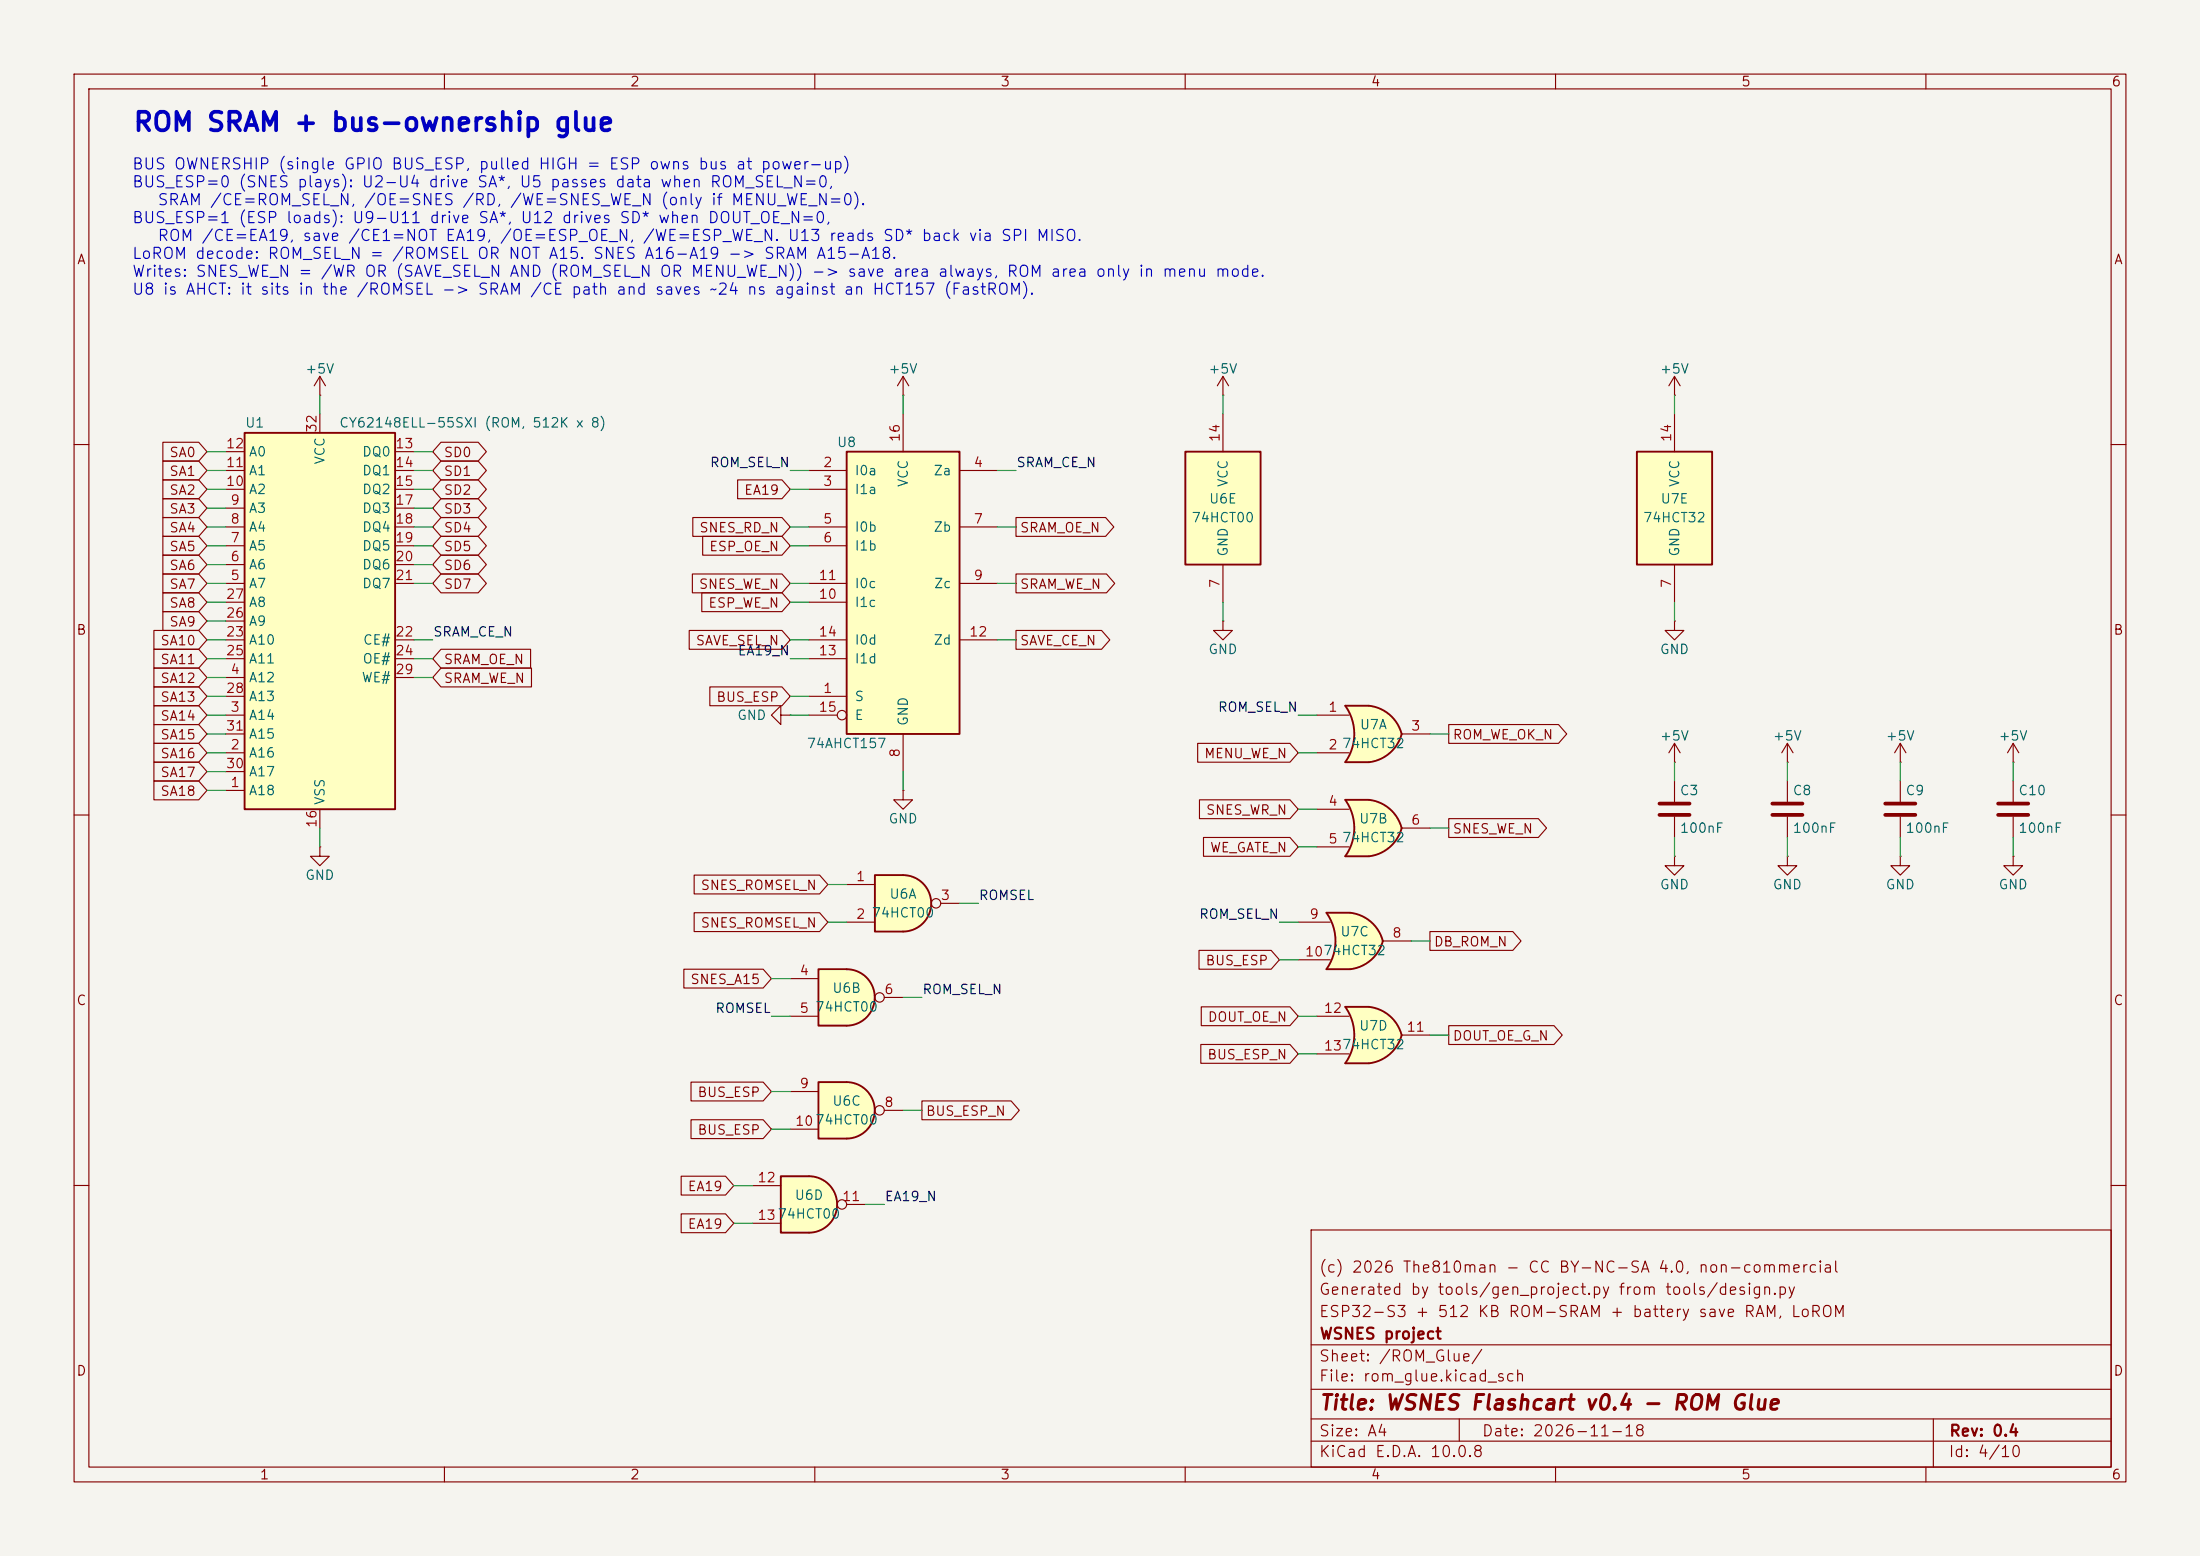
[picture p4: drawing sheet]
<svg xmlns="http://www.w3.org/2000/svg" width="297mm" height="210mm" viewBox="0 0 297 210" stroke-linecap="round" stroke-linejoin="round" font-family="sans-serif">
<path d="M0 0h297v210h-297z" fill="#f5f4ef" stroke="#f5f4ef" stroke-width=".14"/>
<g fill="none" stroke="#840000" stroke-width=".15">
<path d="M10 10h277v190h-277zM12 12h273v186h-273zM60 10v2M110 10v2M160 10v2M210 10v2M260 10v2M10 60h2M285 60h2M10 110h2M285 110h2M10 160h2"/>
<path d="M177 166h108v32h-108zM285 160h2M60 198v2M110 198v2M160 198v2M177 194.5h108M177 191.5h108M177 187.5h108M177 181.5h108M197 191.5v3M210 198v2M260 198v2"/>
<path d="M261 191.5v6.5"/>
</g>
<path d="M179.1 123.2h3.1M179.1 130.8h3.1" fill="none" stroke="#ffffc2" stroke-width=".14"/>
<g fill="#ffffc2" stroke="#ffffc2" stroke-width=".14">
<path d="M181.7 125.6l5 1.4a5.2 5.2 0 0 1-4.4 3.8z"/>
<path d="M182.3 123.2a5.1 5.1 0 0 1 4.4 3.8l-5 1.3z"/>
</g>
<path d="M179.1 123.2h3.1v7.6h-3.1a6.7 6.7 0 0 0 0-7.6z" fill="#ffffc2"/>
<path d="M182.2 123.2h-3.1a6.6 6.6 0 0 1 0 7.6h3.1M182.3 123.2a5.1 5.1 0 0 1 4.4 3.8M186.7 127a5.2 5.2 0 0 1-4.4 3.8" fill="none" stroke="#840000" stroke-width=".25"/>
<path d="M43.2 114.3v1.3h1.2l-1.2 1.2-1.3-1.2h1.3M43.2 114.3h.1M226.1 115.6v1.2h1.2l-1.2 1.3-1.3-1.3h1.3M226.1 115.6h.1M241.3 105.4v2.8M241.3 110.2v2.8M175.3 124.5h4.3M175.3 129.5h4.3M186.7 127h3.8" fill="none" stroke="#840000" stroke-width=".15"/>
<path d="M239.3 108.5h4M239.3 110h4" fill="none" stroke="#840000" stroke-width=".51"/>
<path d="M181.6 108h3.2M181.6 115.6h3.2" fill="none" stroke="#ffffc2" stroke-width=".14"/>
<g fill="#ffffc2" stroke="#ffffc2" stroke-width=".14">
<path d="M184.2 110.4l5 1.4a5.2 5.2 0 0 1-4.4 3.8z"/>
<path d="M184.8 108a5.1 5.1 0 0 1 4.4 3.8l-4.9 1.3z"/>
</g>
<path d="M181.6 108h3.2v7.6h-3.2a6.7 6.7 0 0 0 0-7.6z" fill="#ffffc2"/>
<path d="M184.8 108h-3.2a6.6 6.6 0 0 1 0 7.6h3.2M184.8 108a5.2 5.2 0 0 1 4.4 3.8 5.2 5.2 0 0 1-4.4 3.8" fill="none" stroke="#840000" stroke-width=".25"/>
<path d="M177.8 109.2h4.3M177.8 114.3h4.3M189.2 111.8h3.8M226.1 102.9h.1M226.1 100.3l-.8 1.3M226.1 100.3l.7 1.3M226.1 100.3v2.6M226.1 105.4v2.8M226.1 110.2v2.8" fill="none" stroke="#840000" stroke-width=".15"/>
<path d="M224 108.5h4.1M224 110h4.1" fill="none" stroke="#840000" stroke-width=".51"/>
<path d="M114.3 61h15.2v38.1h-15.2z" fill="#ffffc2"/>
<path d="M114.3 61h15.2v38.1h-15.2z" fill="none" stroke="#840000" stroke-width=".25"/>
<g fill="none" stroke="#840000" stroke-width=".15">
<path d="M121.9 55.9v5.1M109.2 63.5h5.1M109.2 66h5.1M109.2 71.1h5.1M109.2 73.7h5.1M109.2 78.7h5.1M129.5 63.5h5.1M129.5 71.1h5.1M129.5 78.7h5.1M109.2 94h5.1M109.2 81.3h5.1M109.2 86.4h5.1"/>
<path d="M109.2 88.9h5.1M109.2 96.5h3.8M121.9 99.1v5M129.5 86.4h5.1"/>
<circle cx="113.7" cy="96.5" r=".63"/>
</g>
<path d="M181.6 95.3h3.2M181.6 102.9h3.2" fill="none" stroke="#ffffc2" stroke-width=".14"/>
<g fill="#ffffc2" stroke="#ffffc2" stroke-width=".14">
<path d="M184.2 97.7l5 1.4a5.2 5.2 0 0 1-4.4 3.8z"/>
<path d="M184.8 95.3a5.1 5.1 0 0 1 4.4 3.8l-4.9 1.3z"/>
</g>
<path d="M181.6 95.3h3.2v7.6h-3.2a6.7 6.7 0 0 0 0-7.6z" fill="#ffffc2"/>
<path d="M184.8 95.3h-3.2a6.6 6.6 0 0 1 0 7.6h3.2M184.8 95.3a5.2 5.2 0 0 1 4.4 3.8 5.2 5.2 0 0 1-4.4 3.8" fill="none" stroke="#840000" stroke-width=".25"/>
<g fill="none" stroke="#840000" stroke-width=".15">
<path d="M105.4 96.5v-1.2l-1.3 1.2 1.3 1.3v-1.3h1.3M106.7 96.5h.1M177.8 96.5h4.3M189.2 99.1h3.8M226.1 83.8v1.3h1.2l-1.2 1.3-1.3-1.3h1.3M226.1 83.8h.1M121.9 106.7v1.3h1.3l-1.3 1.2-1.3-1.2h1.3M121.9 106.7h.1M177.8 101.6h4.3M271.8 115.6v1.2h1.2l-1.2 1.3-1.3-1.3h1.3M271.8 115.6h.1M271.8 102.9h.1"/>
<path d="M271.8 100.3l-.8 1.3M271.8 100.3l.7 1.3M271.8 100.3v2.6"/>
</g>
<path d="M33 58.4h20.3v50.8h-20.3z" fill="#ffffc2"/>
<path d="M33 58.4h20.3v50.8h-20.3z" fill="none" stroke="#840000" stroke-width=".25"/>
<g fill="none" stroke="#840000" stroke-width=".15">
<path d="M43.2 55.9v2.5M226.1 53.3h.1M226.1 50.8l-.8 1.3M226.1 50.8l.7 1.3M226.1 50.8v2.5M30.5 78.7h2.5M30.5 76.2h2.5M30.5 73.7h2.5M30.5 71.1h2.5M30.5 68.6h2.5M30.5 66h2.5M30.5 63.5h2.5"/>
<path d="M30.5 61h2.5M53.3 78.7h2.6M53.3 76.2h2.6M53.3 73.7h2.6M53.3 71.1h2.6M53.3 68.6h2.6M53.3 66h2.6M53.3 63.5h2.6M53.3 61h2.6M30.5 96.5h2.5M30.5 91.4h2.5M30.5 86.4h2.5"/>
<path d="M30.5 88.9h2.5M30.5 83.8h2.5M30.5 81.3h2.5M30.5 94h2.5M30.5 99.1h2.5M53.3 91.4h2.6M53.3 86.4h2.6M53.3 88.9h2.6M165.1 83.8v1.3h1.3l-1.3 1.3-1.3-1.3h1.3M165.1 83.8h.1M30.5 106.7h2.5M30.5 101.6h2.5"/>
<path d="M30.5 104.1h2.5M43.2 109.2v2.6"/>
</g>
<path d="M109.2 158.8a3.8 3.8 0 0 1 3.8 3.8 3.8 3.8 0 0 1-3.8 3.8z" fill="#ffffc2" stroke="#ffffc2" stroke-width=".14"/>
<path d="M105.4 158.8h3.8v7.6h-3.8z" fill="#ffffc2"/>
<path d="M105.4 158.8h3.8a3.8 3.8 0 0 1 3.8 3.8 3.8 3.8 0 0 1-3.8 3.8h-3.8z" fill="none" stroke="#840000" stroke-width=".25"/>
<g fill="none" stroke="#840000" stroke-width=".15">
<path d="M101.6 160h3.8M101.6 165.1h3.8M114.3 162.6h2.5"/>
<circle cx="113.7" cy="162.6" r=".63"/>
</g>
<path d="M114.3 146.1a3.8 3.8 0 0 1 3.8 3.8 3.8 3.8 0 0 1-3.8 3.8z" fill="#ffffc2" stroke="#ffffc2" stroke-width=".14"/>
<path d="M110.5 146.1h3.8v7.6h-3.8z" fill="#ffffc2"/>
<path d="M110.5 146.1h3.8a3.8 3.8 0 0 1 3.8 3.8 3.8 3.8 0 0 1-3.8 3.8h-3.8z" fill="none" stroke="#840000" stroke-width=".25"/>
<g fill="none" stroke="#840000" stroke-width=".15">
<path d="M106.7 147.3h3.8M106.7 152.4h3.8M119.4 149.9h2.5"/>
<circle cx="118.7" cy="149.9" r=".63"/>
</g>
<path d="M121.9 118.1a3.8 3.8 0 0 1 3.8 3.8 3.8 3.8 0 0 1-3.8 3.8z" fill="#ffffc2" stroke="#ffffc2" stroke-width=".14"/>
<path d="M118.1 118.1h3.8v7.6h-3.8z" fill="#ffffc2"/>
<path d="M118.1 118.1h3.8a3.8 3.8 0 0 1 3.8 3.8 3.8 3.8 0 0 1-3.8 3.8h-3.8z" fill="none" stroke="#840000" stroke-width=".25"/>
<g fill="none" stroke="#840000" stroke-width=".15">
<path d="M114.3 119.4h3.8M256.5 115.6v1.2h1.3l-1.3 1.3-1.2-1.3h1.2M256.5 115.6h.1M256.5 102.9h.1M256.5 100.3l-.7 1.3M256.5 100.3l.8 1.3M256.5 100.3v2.6M271.8 105.4v2.8M271.8 110.2v2.8M114.3 124.5h3.8M127 121.9h2.5"/>
<circle cx="126.4" cy="121.9" r=".63"/>
</g>
<path d="M269.7 108.5h4.1M269.7 110h4.1" fill="none" stroke="#840000" stroke-width=".51"/>
<path d="M114.3 130.8a3.8 3.8 0 0 1 3.8 3.8 3.8 3.8 0 0 1-3.8 3.8z" fill="#ffffc2" stroke="#ffffc2" stroke-width=".14"/>
<path d="M110.5 130.8h3.8v7.6h-3.8z" fill="#ffffc2"/>
<path d="M110.5 130.8h3.8a3.8 3.8 0 0 1 3.8 3.8 3.8 3.8 0 0 1-3.8 3.8h-3.8z" fill="none" stroke="#840000" stroke-width=".25"/>
<g fill="none" stroke="#840000" stroke-width=".15">
<path d="M43.2 53.3h.1M43.2 50.8l-.8 1.3M43.2 50.8l.7 1.3M43.2 50.8v2.5M165.1 53.3h.1M165.1 50.8l-.8 1.3M165.1 50.8l.8 1.3M165.1 50.8v2.5M256.5 105.4v2.8M256.5 110.2v2.8M106.7 132.1h3.8M106.7 137.2h3.8"/>
<path d="M119.4 134.6h2.5"/>
<circle cx="118.7" cy="134.6" r=".63"/>
</g>
<path d="M254.5 108.5h4.1M254.5 110h4.1" fill="none" stroke="#840000" stroke-width=".51"/>
<path d="M160 61h10.2v15.2h-10.2z" fill="#ffffc2"/>
<path d="M160 61h10.2v15.2h-10.2z" fill="none" stroke="#840000" stroke-width=".25"/>
<path d="M121.9 53.3h.1M121.9 50.8l-.7 1.3M121.9 50.8l.8 1.3M121.9 50.8v2.5M165.1 55.9v5.1M165.1 76.2v5.1" fill="none" stroke="#840000" stroke-width=".15"/>
<path d="M221 61h10.1v15.2h-10.1z" fill="#ffffc2"/>
<path d="M221 61h10.1v15.2h-10.1z" fill="none" stroke="#840000" stroke-width=".25"/>
<path d="M226.1 55.9v5.1M226.1 76.2v5.1M241.3 115.6v1.2h1.3l-1.3 1.3-1.3-1.3h1.3M241.3 115.6h.1" fill="none" stroke="#840000" stroke-width=".15"/>
<path d="M181.6 135.9h3.2M181.6 143.5h3.2" fill="none" stroke="#ffffc2" stroke-width=".14"/>
<g fill="#ffffc2" stroke="#ffffc2" stroke-width=".14">
<path d="M184.2 138.3l5 1.4a5.2 5.2 0 0 1-4.4 3.8z"/>
<path d="M184.8 135.9a5.1 5.1 0 0 1 4.4 3.8l-4.9 1.3z"/>
</g>
<path d="M181.6 135.9h3.2v7.6h-3.2a6.7 6.7 0 0 0 0-7.6z" fill="#ffffc2"/>
<path d="M184.8 135.9h-3.2a6.6 6.6 0 0 1 0 7.6h3.2M184.8 135.9a5.2 5.2 0 0 1 4.4 3.8 5.2 5.2 0 0 1-4.4 3.8" fill="none" stroke="#840000" stroke-width=".25"/>
<g fill="none" stroke="#840000" stroke-width=".15">
<path d="M22 59.7h4.8l1.1 1.3-1.1 1.2h-4.8zM59.5 59.7h5.1l1.1 1.3-1.1 1.2h-5.1l-1.1-1.2zM22 62.2h4.8l1.1 1.3-1.1 1.3h-4.8zM22 64.8h4.8l1.1 1.2-1.1 1.3h-4.8zM22 67.3h4.8l1.1 1.3-1.1 1.3h-4.8zM22 69.8h4.8l1.1 1.3-1.1 1.3h-4.8zM22 72.4h4.8l1.1 1.3-1.1 1.2h-4.8zM22 74.9h4.8l1.1 1.3-1.1 1.3h-4.8zM22 77.5h4.8l1.1 1.2-1.1 1.3h-4.8zM59.5 62.2h5.1l1.1 1.3-1.1 1.3h-5.1l-1.1-1.3zM59.5 64.8h5.1l1.1 1.2-1.1 1.3h-5.1l-1.1-1.3zM59.5 67.3h5.1l1.1 1.3-1.1 1.3h-5.1l-1.1-1.3z"/>
<path d="M59.5 69.8h5.1l1.1 1.3-1.1 1.3h-5.1l-1.1-1.3zM59.5 72.4h5.1l1.1 1.3-1.1 1.2h-5.1l-1.1-1.2zM59.5 77.5h5.1l1.1 1.2-1.1 1.3h-5.1l-1.1-1.3zM59.5 74.9h5.1l1.1 1.3-1.1 1.3h-5.1l-1.1-1.3zM93.5 77.5h12.1l1.1 1.2-1.1 1.3h-12.1zM93.5 69.8h12.1l1.1 1.3-1.1 1.3h-12.1zM94.9 72.4h10.7l1.1 1.3-1.1 1.2h-10.7zM99.6 64.8h6l1.1 1.2-1.1 1.3h-6zM137.2 77.5h12.2l1.1 1.2-1.1 1.3h-12.2zM137.2 69.8h12.1l1.1 1.3-1.1 1.3h-12.1zM20.8 85.1h6l1.1 1.3-1.1 1.2h-6zM20.8 87.6h6l1.1 1.3-1.1 1.3h-6z"/>
<path d="M20.8 90.2h6l1.1 1.2-1.1 1.3h-6zM20.8 92.7h6l1.1 1.3-1.1 1.3h-6zM20.8 95.2h6l1.1 1.3-1.1 1.3h-6zM20.8 97.8h6l1.1 1.3-1.1 1.2h-6zM22 80h4.8l1.1 1.3-1.1 1.3h-4.8zM22 82.5h4.8l1.1 1.3-1.1 1.3h-4.8zM59.5 87.6h12.1v2.6h-12.1l-1.1-1.3zM59.5 90.2h12.3v2.5h-12.3l-1.1-1.3zM93 85.1h12.6l1.1 1.3-1.1 1.2h-12.6zM94.7 80h10.9l1.1 1.3-1.1 1.3h-10.9zM95.8 92.7h9.8l1.1 1.3-1.1 1.3h-9.8zM137.2 85.1h11.5l1.1 1.3-1.1 1.2h-11.5z"/>
<path d="M195.6 97.8h14.8l1.1 1.3-1.1 1.2h-14.8zM20.8 100.3h6l1.1 1.3-1.1 1.3h-6zM20.8 102.9h6l1.1 1.2-1.1 1.3h-6zM20.8 105.4h6l1.1 1.3-1.1 1.3h-6zM93.7 118.1h16.9l1.2 1.3-1.2 1.3h-16.9zM161.7 100.3h12.4l1.2 1.3-1.2 1.3h-12.4zM161.9 107.9h12.2l1.2 1.3-1.2 1.3h-12.2zM162.5 113h11.6l1.2 1.3-1.2 1.3h-11.6zM195.6 110.5h12.1l1.1 1.3-1.1 1.2h-12.1zM241.3 102.9h.1M241.3 100.3l-.8 1.3M241.3 100.3l.8 1.3"/>
<path d="M241.3 100.3v2.6M92.3 130.8h10.7l1.1 1.3-1.1 1.3h-10.7zM93.7 123.2h16.9l1.2 1.3-1.2 1.2h-16.9zM161.9 128.3h9.7l1.1 1.2-1.1 1.3h-9.7zM162.2 135.9h11.9l1.2 1.3-1.2 1.2h-11.9zM177.8 137.2h4.3M189.2 139.7h3.8M193 125.7h11.2l1.1 1.3-1.1 1.3h-11.2zM195.6 138.4h14.2l1.1 1.3-1.1 1.3h-14.2zM92 158.7h5.9l1.2 1.3-1.2 1.3h-5.9zM93.3 146h9.7l1.1 1.3-1.1 1.3h-9.7zM93.3 151.1h9.7l1.1 1.3-1.1 1.3h-9.7z"/>
<path d="M124.5 148.6h12l1.1 1.3-1.1 1.2h-12zM162.1 141h12l1.2 1.2-1.2 1.3h-12zM177.8 142.2h4.3M92 163.8h5.9l1.2 1.3-1.2 1.3h-5.9z"/>
</g>
<g fill="none" stroke="#009600" stroke-width=".15">
<path d="M43.2 53.3v2.6M121.9 53.3v2.6M165.1 53.3v2.6M226.1 53.3v2.6M27.9 66h2.6M27.9 68.6h2.6M27.9 71.1h2.6M27.9 73.7h2.6M27.9 76.2h2.6M27.9 78.7h2.6M27.9 63.5h2.6M27.9 61h2.6"/>
<path d="M55.9 66h2.5M55.9 68.6h2.5M55.9 71.1h2.5M55.9 73.7h2.5M55.9 76.2h2.5M55.9 78.7h2.5M55.9 63.5h2.5M55.9 61h2.5M106.7 66h2.5M106.7 71.1h2.5M106.7 73.7h2.5M106.7 78.7h2.5"/>
<path d="M106.7 63.5h2.5M134.6 71.1h2.6M134.6 78.7h2.6M134.6 63.5h2.6M27.9 88.9h2.6M27.9 94h2.6M27.9 96.5h2.6M27.9 99.1h2.6M27.9 81.3h2.6M27.9 83.8h2.6M27.9 86.4h2.6M27.9 91.4h2.6"/>
<path d="M55.9 88.9h2.5M55.9 86.4h2.5M55.9 91.4h2.5M106.7 88.9h2.5M106.7 94h2.5M106.7 96.5h2.5M106.7 81.3h2.5M106.7 86.4h2.5M134.6 86.4h2.6M165.1 81.3v2.5M175.3 96.5h2.5M193 99.1h2.6"/>
<path d="M226.1 81.3v2.5M27.9 106.7h2.6M27.9 101.6h2.6M27.9 104.1h2.6M43.2 111.8v2.5M111.8 119.4h2.5M121.9 104.1v2.6M175.3 101.6h2.5M175.3 114.3h2.5M175.3 109.2h2.5M193 111.8h2.6M226.1 102.9v2.5"/>
<path d="M226.1 113v2.6M241.3 102.9v2.5M241.3 113v2.6M256.5 102.9v2.5M256.5 113v2.6M271.8 102.9v2.5M271.8 113v2.6M104.1 137.2h2.6M104.1 132.1h2.6M111.8 124.5h2.5M121.9 134.6h2.6M129.5 121.9h2.6"/>
<path d="M172.7 124.5h2.6M172.7 129.5h2.6M175.3 137.2h2.5M190.5 127h2.5M193 139.7h2.6M104.1 147.3h2.6M104.1 152.4h2.6M121.9 149.9h2.6M175.3 142.2h2.5M99.1 160h2.5M99.1 165.1h2.5M116.8 162.6h2.6"/>
</g>
<text font-size="2.5" fill="#0000c2" x="17.9" y="18.3">ROM SRAM + bus-ownership glue</text>
<text font-size="2" fill="#840000" x="178" y="190.8">Title: WSNES Flashcart v0.4 - ROM Glue</text>
<g font-size="1.5" fill="#0000c2">
<text x="17.7" y="23.3">BUS OWNERSHIP (single GPIO BUS_ESP, pulled HIGH = ESP owns bus at power-up)</text>
<text x="17.7" y="25.7">BUS_ESP=0 (SNES plays): U2-U4 drive SA*, U5 passes data when ROM_SEL_N=0,</text>
<text x="21.2" y="28.1">SRAM /CE=ROM_SEL_N, /OE=SNES /RD, /WE=SNES_WE_N (only if MENU_WE_N=0).</text>
<text x="17.7" y="30.5">BUS_ESP=1 (ESP loads): U9-U11 drive SA*, U12 drives SD* when DOUT_OE_N=0,</text>
<text x="17.7" y="35.3">LoROM decode: ROM_SEL_N = /ROMSEL OR NOT A15. SNES A16-A19 -&gt; SRAM A15-A18.</text>
<text x="21.2" y="32.9">ROM /CE=EA19, save /CE1=NOT EA19, /OE=ESP_OE_N, /WE=ESP_WE_N. U13 reads SD* back via SPI MISO.</text>
<text x="17.7" y="37.7">Writes: SNES_WE_N = /WR OR (SAVE_SEL_N AND (ROM_SEL_N OR MENU_WE_N)) -&gt; save area always, ROM area only in menu mode.</text>
<text x="17.7" y="40.2">U8 is AHCT: it sits in the /ROMSEL -&gt; SRAM /CE path and saves ~24 ns against an HCT157 (FastROM).</text>
</g>
<g font-size="1.5" fill="#840000">
<text x="178" y="172.1">(c) 2026 The810man - CC BY-NC-SA 4.0, non-commercial</text>
<text x="178" y="178.1">ESP32-S3 + 512 KB ROM-SRAM + battery save RAM, LoROM</text>
<text x="178" y="175.1">Generated by tools/gen_project.py from tools/design.py</text>
<text x="178" y="184.1">Sheet: /ROM_Glue/</text>
<text x="178" y="181.1">WSNES project</text>
<text x="178" y="186.8">File: rom_glue.kicad_sch</text>
<text x="178" y="197">KiCad E.D.A. 10.0.8</text>
<text x="178" y="194.2">Size: A4</text>
<text x="200" y="194.2">Date: 2026-11-18</text>
<text x="263" y="197">Id: 4/10</text>
<text x="263" y="194.2">Rev: 0.4</text>
</g>
<g font-size="1.3" fill="#840000">
<text x="35" y="12">1</text>
<text x="85" y="12">2</text>
<text x="135" y="12">3</text>
<text x="185" y="12">4</text>
<text x="235" y="12">5</text>
<text x="285" y="12">6</text>
<text x="10.3" y="36">A</text>
<text x="285.3" y="36">A</text>
<text x="22.8" y="62">SA0</text>
<text x="22.8" y="64.6">SA1</text>
<text x="59.8" y="62">SD0</text>
<text x="59.8" y="64.6">SD1</text>
<text x="22.8" y="67.1">SA2</text>
<text x="22.8" y="69.6">SA3</text>
<text x="59.8" y="67.1">SD2</text>
<text x="59.8" y="69.6">SD3</text>
<text x="100.4" y="67.1">EA19</text>
<text x="22.8" y="72.2">SA4</text>
<text x="22.8" y="74.7">SA5</text>
<text x="22.8" y="77.3">SA6</text>
<text x="59.8" y="72.2">SD4</text>
<text x="59.8" y="74.7">SD5</text>
<text x="59.8" y="77.3">SD6</text>
<text x="94.3" y="72.2">SNES_RD_N</text>
<text x="95.7" y="74.7">ESP_OE_N</text>
<text x="137.6" y="72.2">SRAM_OE_N</text>
<text x="22.8" y="79.8">SA7</text>
<text x="22.8" y="82.3">SA8</text>
<text x="59.8" y="79.8">SD7</text>
<text x="94.3" y="79.8">SNES_WE_N</text>
<text x="95.5" y="82.3">ESP_WE_N</text>
<text x="137.6" y="79.8">SRAM_WE_N</text>
<text x="10.2" y="86">B</text>
<text x="21.6" y="87.4">SA10</text>
<text x="21.6" y="90">SA11</text>
<text x="22.8" y="84.9">SA9</text>
<text x="59.8" y="90">SRAM_OE_N</text>
<text x="93.8" y="87.4">SAVE_SEL_N</text>
<text x="137.6" y="87.4">SAVE_CE_N</text>
<text x="285.2" y="86">B</text>
<text x="21.6" y="92.5">SA12</text>
<text x="21.6" y="95">SA13</text>
<text x="59.8" y="92.5">SRAM_WE_N</text>
<text x="96.6" y="95">BUS_ESP</text>
<text x="21.6" y="97.6">SA14</text>
<text x="21.6" y="100.1">SA15</text>
<text x="196" y="100.1">ROM_WE_OK_N</text>
<text x="21.6" y="102.7">SA16</text>
<text x="21.6" y="105.2">SA17</text>
<text x="21.6" y="107.7">SA18</text>
<text x="162.5" y="102.7">MENU_WE_N</text>
<text x="162.7" y="110.3">SNES_WR_N</text>
<text x="196" y="112.8">SNES_WE_N</text>
<text x="163.3" y="115.4">WE_GATE_N</text>
<text x="94.5" y="125.5">SNES_ROMSEL_N</text>
<text x="94.5" y="120.4">SNES_ROMSEL_N</text>
<text x="162.7" y="130.6">BUS_ESP</text>
<text x="193.5" y="128.1">DB_ROM_N</text>
<text x="10.2" y="136">C</text>
<text x="93.1" y="133.1">SNES_A15</text>
<text x="285.2" y="136">C</text>
<text x="162.9" y="143.3">BUS_ESP_N</text>
<text x="163" y="138.2">DOUT_OE_N</text>
<text x="196" y="140.8">DOUT_OE_G_N</text>
<text x="94.1" y="148.4">BUS_ESP</text>
<text x="94.1" y="153.5">BUS_ESP</text>
<text x="124.9" y="150.9">BUS_ESP_N</text>
<text x="92.7" y="161.1">EA19</text>
<text x="92.7" y="166.2">EA19</text>
<text x="10.2" y="186">D</text>
<text x="285.2" y="186">D</text>
<text x="35" y="200">1</text>
<text x="85" y="200">2</text>
<text x="135" y="200">3</text>
<text x="185" y="200">4</text>
<text x="235" y="200">5</text>
<text x="285" y="200">6</text>
</g>
<g font-size="1.3" fill="#006464">
<text x="41.1" y="50.7">+5V</text>
<text x="119.9" y="50.7">+5V</text>
<text x="163" y="50.7">+5V</text>
<text x="224" y="50.7">+5V</text>
<text x="33" y="58">U1</text>
<text x="45.7" y="58">CY62148ELL-55SXI (ROM, 512K x 8)</text>
<text x="33.5" y="64.5">A1</text>
<text x="33.5" y="61.9">A0</text>
<text x="44.1" y="62.8" transform="rotate(-90 44.1 62.8)">VCC</text>
<text x="48.8" y="61.9">DQ0</text>
<text x="48.8" y="64.5">DQ1</text>
<text x="112.9" y="60.7">U8</text>
<text x="115.3" y="64.5">I0a</text>
<text x="122.9" y="65.8" transform="rotate(-90 122.9 65.8)">VCC</text>
<text x="125.9" y="64.5">Za</text>
<text x="166.1" y="65.8" transform="rotate(-90 166.1 65.8)">VCC</text>
<text x="227" y="65.8" transform="rotate(-90 227 65.8)">VCC</text>
<text x="33.5" y="69.5">A3</text>
<text x="33.5" y="67">A2</text>
<text x="48.8" y="67">DQ2</text>
<text x="48.8" y="69.5">DQ3</text>
<text x="115.3" y="67">I1a</text>
<text x="160.8" y="70.8">74HCT00</text>
<text x="163.1" y="68.3">U6E</text>
<text x="221.7" y="70.8">74HCT32</text>
<text x="224.1" y="68.3">U7E</text>
<text x="33.5" y="77.2">A6</text>
<text x="33.5" y="74.6">A5</text>
<text x="33.5" y="72.1">A4</text>
<text x="48.8" y="72.1">DQ4</text>
<text x="48.8" y="74.6">DQ5</text>
<text x="48.8" y="77.2">DQ6</text>
<text x="115.3" y="72.1">I0b</text>
<text x="115.3" y="74.6">I1b</text>
<text x="125.9" y="72.1">Zb</text>
<text x="166.1" y="75.2" transform="rotate(-90 166.1 75.2)">GND</text>
<text x="227" y="75.2" transform="rotate(-90 227 75.2)">GND</text>
<text x="33.5" y="79.7">A7</text>
<text x="33.5" y="82.2">A8</text>
<text x="48.8" y="79.7">DQ7</text>
<text x="115.3" y="82.2">I1c</text>
<text x="115.3" y="79.7">I0c</text>
<text x="126" y="79.7">Zc</text>
<text x="33.5" y="87.3">A10</text>
<text x="33.5" y="89.9">A11</text>
<text x="33.5" y="84.8">A9</text>
<text x="48.9" y="89.9">OE#</text>
<text x="48.9" y="87.3">CE#</text>
<text x="115.3" y="89.9">I1d</text>
<text x="115.3" y="87.3">I0d</text>
<text x="125.9" y="87.3">Zd</text>
<text x="163" y="88.6">GND</text>
<text x="224" y="88.6">GND</text>
<text x="33.5" y="92.4">A12</text>
<text x="33.5" y="94.9">A13</text>
<text x="48.7" y="92.4">WE#</text>
<text x="115.3" y="94.9">S</text>
<text x="33.5" y="97.5">A14</text>
<text x="33.5" y="100">A15</text>
<text x="99.4" y="97.5">GND</text>
<text x="108.8" y="101.3">74AHCT157</text>
<text x="115.3" y="97.5">E</text>
<text x="122.9" y="98.1" transform="rotate(-90 122.9 98.1)">GND</text>
<text x="181.1" y="101.3">74HCT32</text>
<text x="183.5" y="98.8">U7A</text>
<text x="224" y="100.3">+5V</text>
<text x="239.2" y="100.3">+5V</text>
<text x="254.5" y="100.3">+5V</text>
<text x="269.7" y="100.3">+5V</text>
<text x="33.5" y="107.6">A18</text>
<text x="33.5" y="102.6">A16</text>
<text x="33.5" y="105.1">A17</text>
<text x="226.7" y="107.6">C3</text>
<text x="241.9" y="107.6">C8</text>
<text x="257.2" y="107.6">C9</text>
<text x="272.4" y="107.6">C10</text>
<text x="44.1" y="108.7" transform="rotate(-90 44.1 108.7)">VSS</text>
<text x="119.9" y="111.5">GND</text>
<text x="181.1" y="114">74HCT32</text>
<text x="183.4" y="111.5">U7B</text>
<text x="226.7" y="112.7">100nF</text>
<text x="241.9" y="112.7">100nF</text>
<text x="257.2" y="112.7">100nF</text>
<text x="272.4" y="112.7">100nF</text>
<text x="41.1" y="119.1">GND</text>
<text x="117.6" y="124.2">74HCT00</text>
<text x="120" y="121.6">U6A</text>
<text x="224" y="120.3">GND</text>
<text x="239.2" y="120.3">GND</text>
<text x="254.5" y="120.3">GND</text>
<text x="269.7" y="120.3">GND</text>
<text x="180.8" y="126.7">U7C</text>
<text x="110" y="136.9">74HCT00</text>
<text x="112.3" y="134.3">U6B</text>
<text x="183.4" y="139.4">U7D</text>
<text x="112.3" y="149.6">U6C</text>
<text x="107.2" y="162.3">U6D</text>
</g>
<g font-size="1.3" fill="#a90000">
<text x="43" y="58.5" transform="rotate(-90 43 58.5)">32</text>
<text x="121.8" y="59.8" transform="rotate(-90 121.8 59.8)">16</text>
<text x="165" y="59.8" transform="rotate(-90 165 59.8)">14</text>
<text x="225.9" y="59.8" transform="rotate(-90 225.9 59.8)">14</text>
<text x="30.4" y="65.9">10</text>
<text x="30.4" y="63.4">11</text>
<text x="30.4" y="60.8">12</text>
<text x="53.3" y="60.8">13</text>
<text x="53.3" y="63.4">14</text>
<text x="53.3" y="65.9">15</text>
<text x="111" y="63.4">2</text>
<text x="111" y="65.9">3</text>
<text x="131.3" y="63.4">4</text>
<text x="31" y="71">8</text>
<text x="31" y="68.4">9</text>
<text x="53.3" y="68.4">17</text>
<text x="53.3" y="71">18</text>
<text x="111" y="71">5</text>
<text x="131.3" y="71">7</text>
<text x="31" y="76.1">6</text>
<text x="31" y="73.5">7</text>
<text x="53.3" y="73.5">19</text>
<text x="53.3" y="76.1">20</text>
<text x="111" y="73.5">6</text>
<text x="30.4" y="83.7">26</text>
<text x="30.4" y="81.1">27</text>
<text x="31" y="78.6">5</text>
<text x="53.3" y="78.6">21</text>
<text x="110.4" y="81.1">10</text>
<text x="110.4" y="78.6">11</text>
<text x="131.3" y="78.6">9</text>
<text x="165" y="79.5" transform="rotate(-90 165 79.5)">7</text>
<text x="225.9" y="79.5" transform="rotate(-90 225.9 79.5)">7</text>
<text x="30.4" y="86.2">23</text>
<text x="30.4" y="88.8">25</text>
<text x="53.3" y="86.2">22</text>
<text x="53.3" y="88.8">24</text>
<text x="110.4" y="88.8">13</text>
<text x="110.4" y="86.2">14</text>
<text x="130.7" y="86.2">12</text>
<text x="30.4" y="93.8">28</text>
<text x="31" y="91.3">4</text>
<text x="53.3" y="91.3">29</text>
<text x="111" y="93.8">1</text>
<text x="30.4" y="98.9">31</text>
<text x="31" y="101.5">2</text>
<text x="31" y="96.4">3</text>
<text x="110.4" y="96.4">15</text>
<text x="179.2" y="96.4">1</text>
<text x="179.2" y="101.5">2</text>
<text x="190.4" y="98.9">3</text>
<text x="30.4" y="104">30</text>
<text x="31" y="106.5">1</text>
<text x="121.8" y="102.3" transform="rotate(-90 121.8 102.3)">8</text>
<text x="43" y="111.8" transform="rotate(-90 43 111.8)">16</text>
<text x="179.2" y="109.1">4</text>
<text x="190.4" y="111.6">6</text>
<text x="115.5" y="119.2">1</text>
<text x="179.2" y="114.2">5</text>
<text x="115.5" y="124.3">2</text>
<text x="126.9" y="121.8">3</text>
<text x="176.7" y="124.3">9</text>
<text x="107.9" y="131.9">4</text>
<text x="176.1" y="129.4">1074HCT32</text>
<text x="187.9" y="126.9">8</text>
<text x="107.9" y="137">5</text>
<text x="119.3" y="134.5">6</text>
<text x="178.6" y="137">12</text>
<text x="178.6" y="142.1">1374HCT32</text>
<text x="189.8" y="139.6">11</text>
<text x="107.9" y="147.2">9</text>
<text x="119.3" y="149.7">8</text>
<text x="107.2" y="152.3">1074HCT00</text>
<text x="102.2" y="159.9">12</text>
<text x="102.2" y="165">1374HCT00</text>
<text x="113.6" y="162.4">11</text>
</g>
<g font-size="1.3" fill="#0f0f0f">
<text x="95.7" y="63.4">ROM_SEL_N</text>
<text x="137.1" y="63.4">SRAM_CE_N</text>
<text x="58.4" y="86.2">SRAM_CE_N</text>
<text x="99.5" y="88.8">EA19_N</text>
<text x="164.3" y="96.4">ROM_SEL_N</text>
<text x="132.1" y="121.8">ROMSEL</text>
<text x="161.8" y="124.3">ROM_SEL_N</text>
<text x="96.5" y="137">ROMSEL</text>
<text x="124.4" y="134.5">ROM_SEL_N</text>
<text x="119.4" y="162.4">EA19_N</text>
</g>
</svg>
